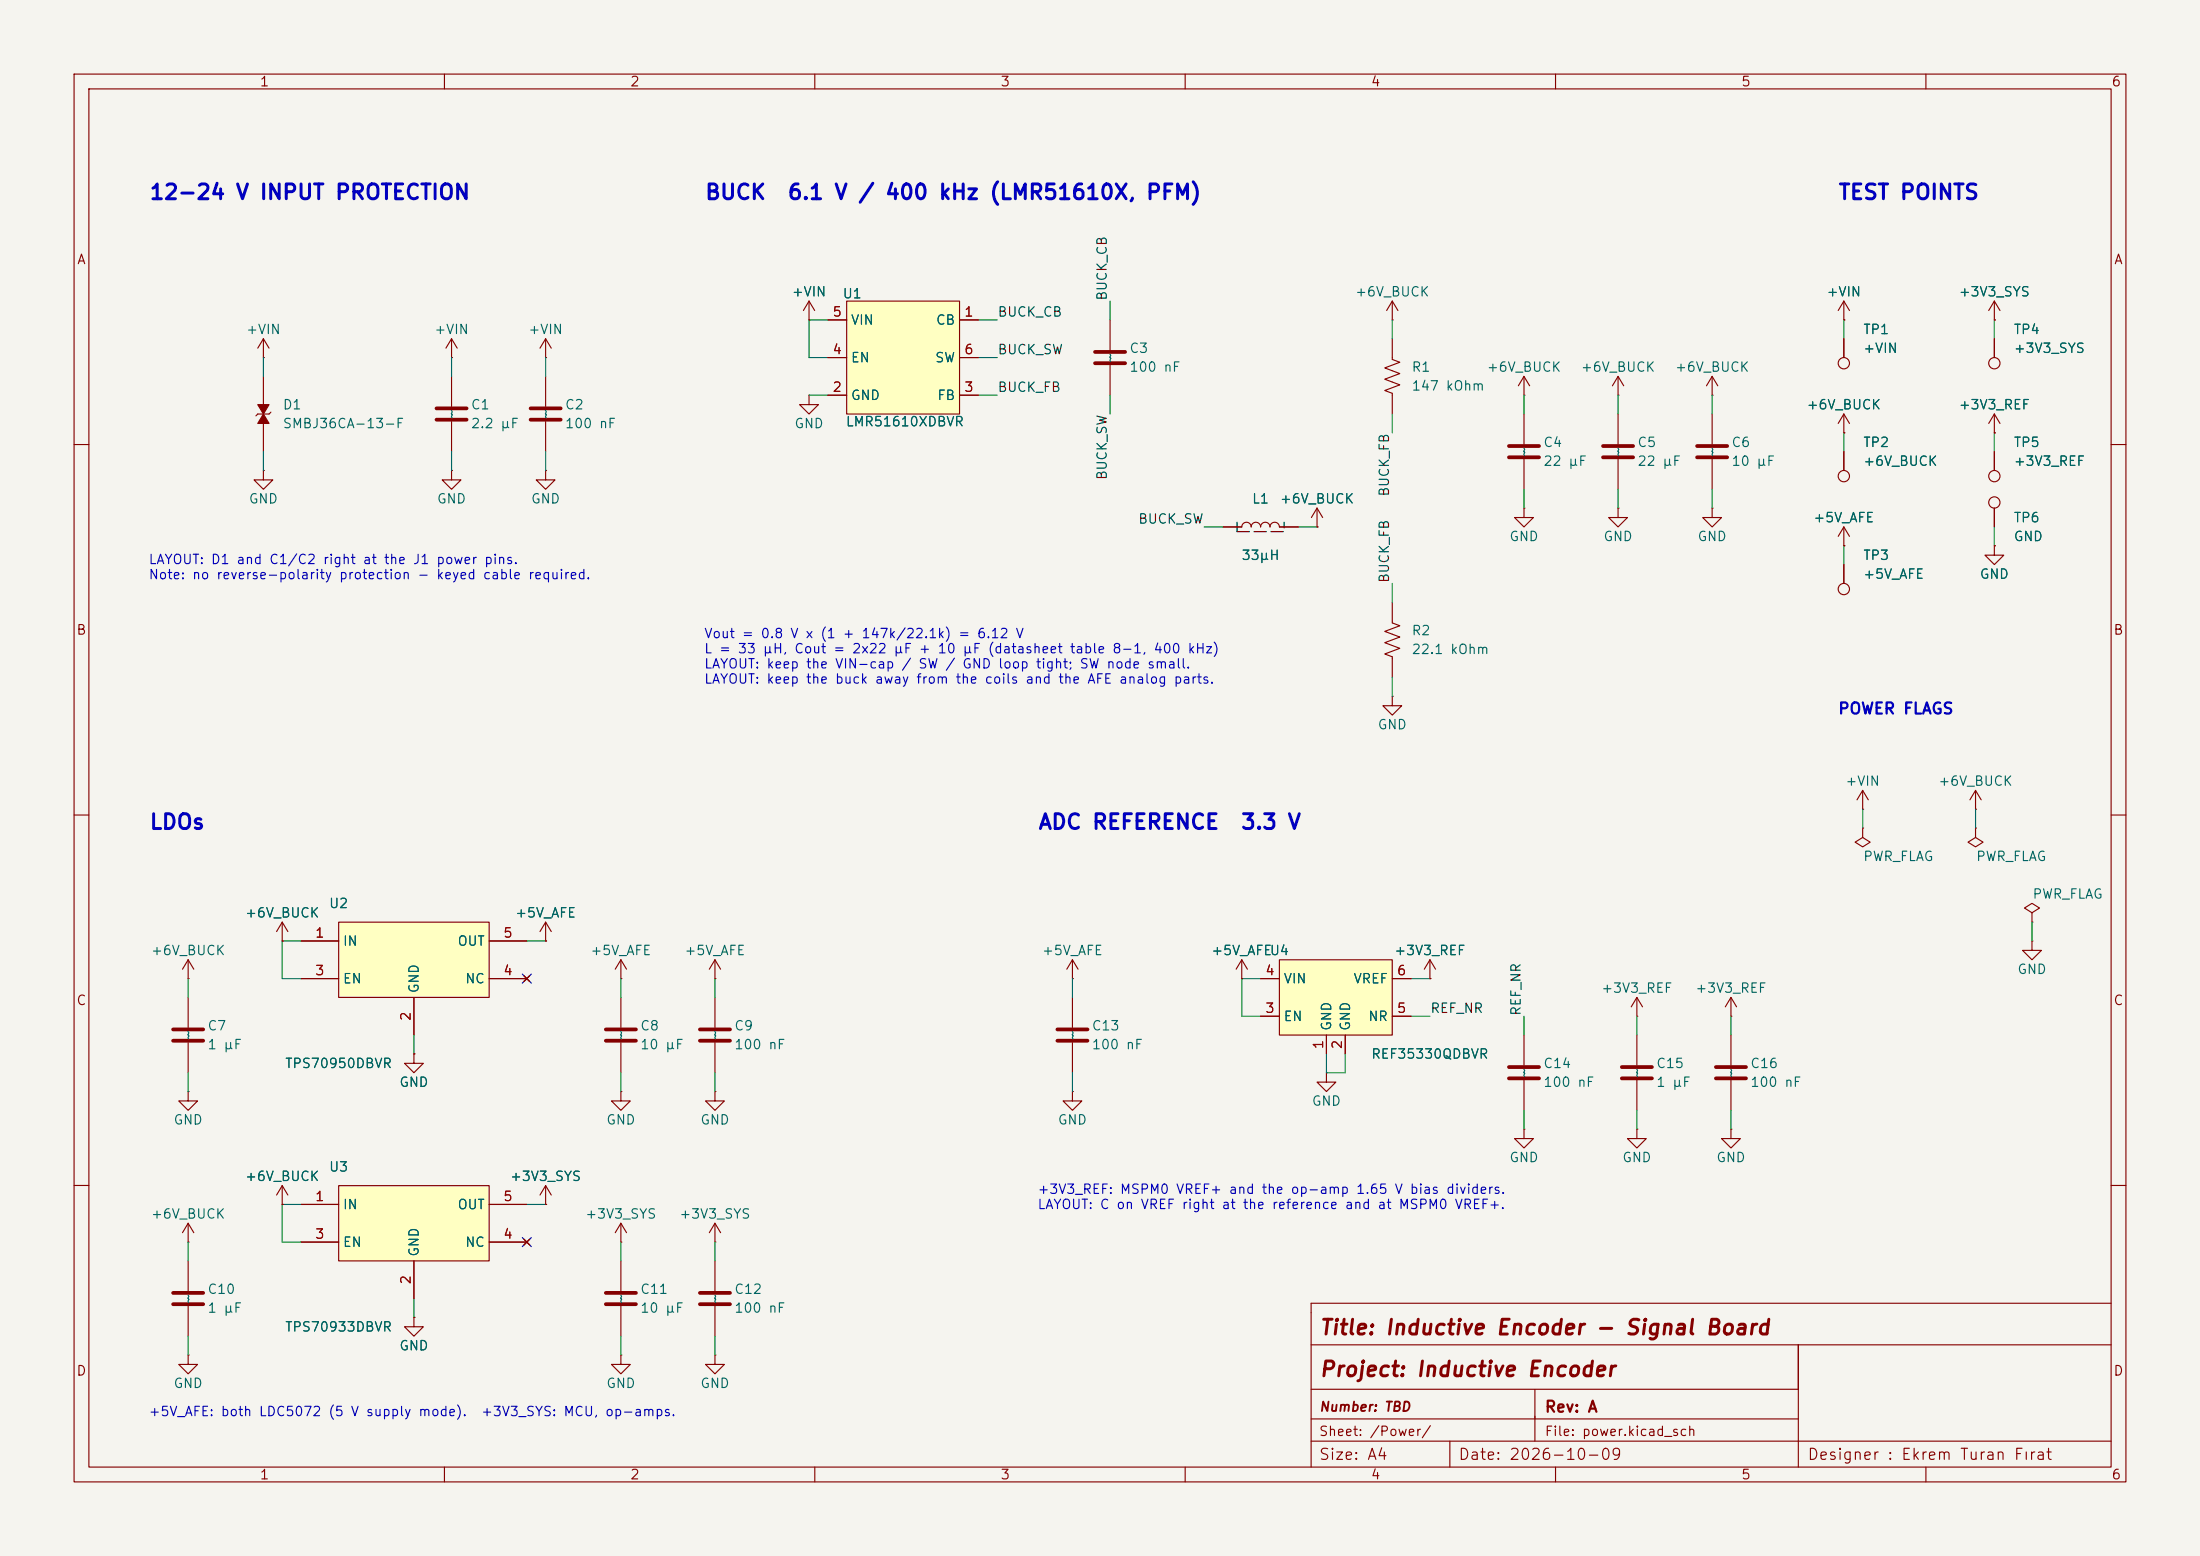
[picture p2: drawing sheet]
<svg xmlns="http://www.w3.org/2000/svg" width="297mm" height="210mm" viewBox="0 0 297 210" stroke-linecap="round" stroke-linejoin="round" font-family="sans-serif">
<path d="M0 0h297v210h-297z" fill="#f5f4ef" stroke="#f5f4ef" stroke-width=".14"/>
<g fill="none" stroke="#840000" stroke-width=".15">
<path d="M10 10h277v190h-277zM12 12h273v186h-273zM60 10v2M110 10v2M160 10v2M210 10v2M260 10v2M10 60h2M285 60h2M10 110h2M285 110h2M83.8 147.3v1.3h1.3l-1.3 1.3-1.3-1.3h1.3"/>
<path d="M83.8 147.3h.1M10 160h2M55.9 177.8v1.3h1.2l-1.2 1.2-1.3-1.2h1.3M55.9 177.8h.1M285 160h2M285 175.9h-108v22.1M60 198v2M83.8 182.9v1.3h1.3l-1.3 1.2-1.3-1.2h1.3M83.8 182.9h.1M110 198v2M160 198v2M177 194.5h108"/>
<path d="M177 191.5h65.8M177 187.5h65.8M177 181.5h108M195.7 194.5v3.5M207.2 187.5v7M210 198v2M242.8 181.5v16.5M260 198v2"/>
</g>
<path d="M45.7 160h20.3v10.2h-20.3z" fill="#ffffc2"/>
<g fill="none" stroke="#840000" stroke-width=".15">
<path d="M149.9 43.2v4M149.9 49.3v4M188 43.2h.1M188 45.7v2.8l1 .4-2.1 .8 2.1 .7-2.1 .8 2.1 .7-2.1 .8 1.1 .4v2.8M188 40.6l-.8 1.3M188 40.6l.7 1.3M188 40.6v2.6M205.7 53.3h.1M205.7 50.8v2.5M205.7 55.9v4M205.7 50.8l-.7 1.3M205.7 50.8l.8 1.3"/>
<path d="M218.4 53.3h.1M218.4 50.8l-.7 1.3M218.4 50.8l.8 1.3M218.4 50.8v2.5M218.4 55.9v4M165.1 71.1h2.5a.64 .64 0 0 1 .7-.6 .64 .64 0 0 1 .6 .6 .64 .64 0 0 1 .6-.6 .64 .64 0 0 1 .7 .6 .64 .64 0 0 1 .6-.6 .64 .64 0 0 1 .6 .6 .64 .64 0 0 1 .7-.6 .64 .64 0 0 1 .6 .6h2.6M177.8 71.1h.1M177.8 68.6l-.8 1.3M177.8 68.6l.8 1.3M177.8 68.6v2.5M205.7 68.6v1.3h1.3l-1.3 1.2-1.2-1.2h1.2M205.7 68.6h.1"/>
<path d="M205.7 62v4M218.4 62v4M188 94v1.3h1.2l-1.2 1.2-1.3-1.2h1.3M188 94h.1M266.7 111.8v1.2l1 .7-1 .6-1-.6 1-.7M266.7 111.8h.1M25.4 132.1h.1M25.4 129.5v2.6M25.4 134.6v4.1M25.4 129.5l-.8 1.3M25.4 129.5l.8 1.3M83.8 132.1h.1"/>
<path d="M83.8 129.5v2.6M83.8 134.6v4.1M83.8 129.5l-.7 1.3M83.8 129.5l.8 1.3M96.5 132.1h.1M96.5 129.5v2.6M96.5 134.6v4.1M96.5 129.5l-.7 1.3M96.5 129.5l.8 1.3M144.8 132.1h.1M144.8 129.5l-.8 1.3M144.8 129.5l.7 1.3"/>
<path d="M144.8 129.5v2.6M167.6 132.1h.1M167.6 129.5l-.7 1.3M167.6 129.5l.8 1.3M167.6 129.5v2.6M193 132.1h.1M193 129.5l-.7 1.3M193 129.5l.8 1.3M193 129.5v2.6M274.3 127v1.3h1.3l-1.3 1.2-1.3-1.2h1.3M274.3 127h.1M274.3 123.2l1-.6-1-.7-1 .7 1 .6v1.3"/>
<path d="M274.3 124.5h.1M25.4 147.3v1.3h1.3l-1.3 1.3-1.3-1.3h1.3M25.4 147.3h.1M25.4 140.7v4.1M83.8 140.7v4.1M96.5 147.3v1.3h1.3l-1.3 1.3-1.3-1.3h1.3M96.5 147.3h.1M96.5 140.7v4.1M144.8 147.3v1.3h1.2l-1.2 1.3-1.3-1.3h1.3M144.8 147.3h.1M25.4 167.6h.1M25.4 165.1l-.8 1.3"/>
<path d="M25.4 165.1l.8 1.3M25.4 165.1v2.5M38.1 162.6h.1M38.1 160l-.8 1.3M38.1 160l.8 1.3M38.1 160v2.6M40.6 162.6h5.1M40.6 167.6h5.1M45.7 160h20.3v10.2h-20.3zM55.9 170.2v5.1M66 162.6h5.1M66 167.6h5.1"/>
<path d="M70.7 167.3l.8 .7M71.5 167.3l-.8 .7M73.7 162.6h.1M73.7 160l-.8 1.3M73.7 160l.7 1.3M73.7 160v2.6M83.8 167.6h.1M83.8 165.1v2.5M83.8 170.2v4M83.8 176.3v4M83.8 165.1l-.7 1.3M83.8 165.1l.8 1.3"/>
<path d="M96.5 167.6h.1M96.5 165.1v2.5M96.5 170.2v4M96.5 176.3v4M96.5 165.1l-.7 1.3M96.5 165.1l.8 1.3M96.5 182.9v1.3h1.3l-1.3 1.2-1.3-1.2h1.3M96.5 182.9h.1"/>
</g>
<g fill="none" stroke="#840000" stroke-width=".51">
<path d="M147.8 47.5h4.1M147.8 49h4.1M203.7 60.2h4.1M203.7 61.7h4.1M216.4 60.2h4.1M216.4 61.7h4.1M23.4 138.9h4M81.8 138.9h4.1M94.5 138.9h4.1M23.4 140.5h4M81.8 140.5h4.1M94.5 140.5h4.1"/>
<path d="M81.8 174.5h4.1M81.8 176h4.1M94.5 174.5h4.1M94.5 176h4.1"/>
</g>
<path d="M167 70.5v1.3" fill="none" stroke="#000" stroke-width=".15"/>
<path d="M167 71.8h6.4v-1.3" fill="none" stroke="#000" stroke-width=".15" stroke-dasharray="1.7 .6"/>
<path d="M45.7 124.5h20.3v10.1h-20.3z" fill="#ffffc2"/>
<g fill="none" stroke="#840000" stroke-width=".15">
<path d="M61 50.8v4.1M61 56.9v4.1M73.7 48.3h.1M73.7 45.7v2.6M73.7 50.8v4.1M73.7 56.9v4.1M73.7 45.7l-.8 1.3M73.7 45.7l.7 1.3M109.2 43.2h.1M109.2 40.6l-.7 1.3M109.2 40.6l.8 1.3M109.2 40.6v2.6"/>
<path d="M231.1 53.3h.1M231.1 50.8v2.5M231.1 55.9v4M231.1 50.8l-.7 1.3M231.1 50.8l.8 1.3M248.9 58.4h.1M248.9 43.2h.1M248.9 40.6v2.6M248.9 45.7v2.6M248.9 55.9v2.5M248.9 55.9l-.7 1.3M248.9 55.9l.8 1.3"/>
<path d="M248.9 40.6l-.7 1.3M248.9 40.6l.8 1.3M269.2 43.2h.1M269.2 58.4h.1M269.2 40.6l-.7 1.3M269.2 40.6l.8 1.3M269.2 40.6v2.6M269.2 45.7v2.6M269.2 55.9v2.5M269.2 55.9l-.7 1.3M269.2 55.9l.8 1.3M218.4 68.6v1.3h1.3l-1.3 1.2-1.2-1.2h1.2"/>
<path d="M218.4 68.6h.1M231.1 68.6v1.3h1.3l-1.3 1.2-1.2-1.2h1.2M231.1 68.6h.1M231.1 62v4M248.9 73.7h.1M248.9 71.1l-.7 1.3M248.9 71.1l.8 1.3M248.9 61v2.5M248.9 71.1v2.6M248.9 76.2v2.5M269.2 73.7v1.2h1.3l-1.3 1.3-1.2-1.3h1.2M269.2 73.7h.1"/>
<path d="M269.2 61v2.5M269.2 68.6v2.5M38.1 127h.1M38.1 124.5l-.8 1.2M38.1 124.5l.8 1.2M38.1 124.5v2.5M40.6 127h5.1M40.6 132.1h5.1M45.7 124.5h20.3v10.1h-20.3zM55.9 134.6v5.1M66 127h5.1M66 132.1h5.1"/>
<path d="M70.7 131.7l.8 .8M71.5 131.7l-.8 .8M73.7 127h.1M73.7 124.5l-.8 1.2M73.7 124.5l.7 1.2M73.7 124.5v2.5M55.9 142.2v1.3h1.2l-1.2 1.3-1.3-1.3h1.3M55.9 142.2h.1M25.4 170.2v4M25.4 176.3v4M25.4 182.9v1.3h1.3l-1.3 1.2-1.3-1.2h1.3M25.4 182.9h.1"/>
<circle cx="248.9" cy="49" r=".76"/>
<circle cx="269.2" cy="49" r=".76"/>
<circle cx="248.9" cy="64.3" r=".76"/>
<circle cx="248.9" cy="79.5" r=".76"/>
<circle cx="269.2" cy="67.8" r=".76"/>
<circle cx="269.2" cy="64.3" r=".76"/>
</g>
<path d="M58.9 55.1h4.1M58.9 56.6h4.1M71.6 55.1h4.1M71.6 56.6h4.1M229.1 60.2h4.1M229.1 61.7h4.1M23.4 174.5h4M23.4 176h4" fill="none" stroke="#840000" stroke-width=".51"/>
<path d="M114.3 40.6h15.2v15.3h-15.2z" fill="#ffffc2"/>
<g fill="none" stroke="#840000" stroke-width=".15">
<path d="M35.6 48.3h.1M35.6 45.7v2.6M35.6 50.8v3.8M35.6 57.2v3.8M35.6 45.7l-.8 1.3M35.6 45.7l.7 1.3M36.6 55.6l-.3 .3h-1.5l-.3 .2M61 48.3h.1M61 45.7l-.8 1.3M61 45.7l.7 1.3M61 45.7v2.6M109.2 53.3v1.3h1.3l-1.3 1.3-1.3-1.3h1.3"/>
<path d="M109.2 53.3h.1M111.8 43.2h2.5M111.8 53.3h2.5M111.8 48.3h2.5M114.3 40.6h15.2v15.3h-15.2zM129.5 43.2h2.6M129.5 53.3h2.6M129.5 48.3h2.6M35.6 63.5v1.3h1.2l-1.2 1.2-1.3-1.2h1.3M35.6 63.5h.1M61 63.5v1.3h1.2l-1.2 1.2-1.3-1.2h1.3M61 63.5h.1"/>
<path d="M73.7 63.5v1.3h1.2l-1.2 1.2-1.3-1.2h1.3M73.7 63.5h.1M251.5 109.2h.1M251.5 111.8v1.2l1 .7-1 .6-1.1-.6 1.1-.7M251.5 111.8h.1M251.5 106.7l-.8 1.3M251.5 106.7l.7 1.3M251.5 106.7v2.5M266.7 109.2h.1M266.7 106.7l-.8 1.3M266.7 106.7l.8 1.3M266.7 106.7v2.5"/>
<path d="M144.8 134.6v4.1M205.7 139.7v4.1M221 137.2h.1M221 134.6v2.6M221 139.7v4.1M221 134.6l-.8 1.3M221 134.6l.7 1.3M233.7 137.2h.1M233.7 134.6v2.6M233.7 139.7v4.1M233.7 134.6l-.8 1.3M233.7 134.6l.7 1.3"/>
<path d="M144.8 140.7v4.1M205.7 152.4v1.3h1.3l-1.3 1.2-1.2-1.2h1.2M205.7 152.4h.1M205.7 145.8v4.1M221 152.4v1.3h1.2l-1.2 1.2-1.3-1.2h1.3M221 152.4h.1M221 145.8v4.1M233.7 152.4v1.3h1.2l-1.2 1.2-1.3-1.2h1.3M233.7 152.4h.1M233.7 145.8v4.1"/>
</g>
<path d="M142.7 138.9h4.1M142.7 140.5h4.1M203.7 144h4.1M203.7 145.5h4.1M218.9 144h4.1M218.9 145.5h4.1M231.6 144h4.1M231.6 145.5h4.1" fill="none" stroke="#840000" stroke-width=".51"/>
<g fill="#840000" stroke="#840000" stroke-width=".15">
<path d="M34.8 54.6h1.5l-.7 1.3z"/>
<path d="M35.6 55.9l.7 1.3h-1.5z"/>
</g>
<path d="M172.7 129.5h15.3v10.2h-15.3z" fill="#ffffc2"/>
<g fill="none" stroke="#840000" stroke-width=".15">
<path d="M109.2 43.2h.1M111.8 43.2h2.5M111.8 53.3h2.5M111.8 48.3h2.5M129.5 43.2h2.6M129.5 53.3h2.6M129.5 48.3h2.6M248.9 58.4h.1M248.9 43.2h.1M248.9 45.7v2.6M269.2 43.2h.1M269.2 58.4h.1"/>
<path d="M269.2 45.7v2.6M165.1 71.1h2.5M172.7 71.1h2.6M177.8 71.1h.1M248.9 73.7h.1M248.9 61v2.5M248.9 76.2v2.5M269.2 73.7h.1M269.2 61v2.5M269.2 68.6v2.5M188 81.3v2.8l1 .4-2.1 .7 2.1 .8-2.1 .7 2.1 .8-2.1 .8 1.1 .3v2.8M38.1 127h.1"/>
<path d="M40.6 132.1h5.1M40.6 127h5.1M55.9 134.6v5.1M66 132.1h5.1M66 127h5.1M70.7 131.7l.8 .8M71.5 131.7l-.8 .8M73.7 127h.1M167.6 132.1h.1M170.2 137.2h2.5M170.2 132.1h2.5M172.7 129.5h15.3v10.2h-15.3z"/>
<path d="M179.1 139.7v2.5M181.6 139.7v2.5M188 137.2h2.5M188 132.1h2.5M193 132.1h.1M55.9 142.2h.1M179.1 144.8v1.3h1.2l-1.2 1.2-1.3-1.2h1.3M179.1 144.8h.1M38.1 162.6h.1M40.6 162.6h5.1M40.6 167.6h5.1M55.9 177.8h.1"/>
<path d="M55.9 170.2v5.1M66 162.6h5.1M66 167.6h5.1M70.7 167.3l.8 .7M71.5 167.3l-.8 .7M73.7 162.6h.1"/>
</g>
<g fill="none" stroke="#009600" stroke-width=".15">
<path d="M35.6 48.3v2.5M61 48.3v2.5M73.7 48.3v2.5M109.2 53.3h2.6M111.8 43.2h-2.6v5.1h2.6M132.1 43.2h2.5M132.1 48.3h2.5M132.1 53.3h2.5M149.9 40.6v2.6M149.9 53.3v2.6M188 43.2v2.5M188 55.9v2.5"/>
<path d="M205.7 53.3v2.6M218.4 53.3v2.6M231.1 53.3v2.6M248.9 43.2v2.5M248.9 58.4v2.6M269.2 43.2v2.5M269.2 58.4v2.6M35.6 61v2.5M61 61v2.5M73.7 61v2.5M162.6 71.1h2.5M175.3 71.1h2.5"/>
<path d="M188 78.7v2.6M205.7 66v2.6M218.4 66v2.6M231.1 66v2.6M248.9 73.7v2.5M269.2 71.1v2.6M188 91.4v2.6M251.5 109.2v2.6M266.7 109.2v2.6M25.4 132.1v2.5M40.6 127h-2.5v5.1h2.5M55.9 139.7v2.5"/>
<path d="M71.1 127h2.6M83.8 132.1v2.5M96.5 132.1v2.5M144.8 132.1v2.5M170.2 132.1h-2.6v5.1h2.6M190.5 132.1h2.5M190.5 137.2h2.5M205.7 137.2v2.5M221 137.2v2.5M233.7 137.2v2.5M274.3 124.5v2.5M25.4 144.8v2.5"/>
<path d="M83.8 144.8v2.5M96.5 144.8v2.5M144.8 144.8v2.5M179.1 142.2v2.6h2.5v-2.6M205.7 149.9v2.5M221 149.9v2.5M233.7 149.9v2.5M25.4 167.6v2.6M40.6 162.6h-2.5v5h2.5M55.9 175.3v2.5M71.1 162.6h2.6M83.8 167.6v2.6"/>
<path d="M96.5 167.6v2.6M25.4 180.3v2.6M83.8 180.3v2.6M96.5 180.3v2.6"/>
</g>
<path d="M70.5 131.5l1.2 1.2M71.7 131.5l-1.2 1.2M70.5 167l1.2 1.2M71.7 167l-1.2 1.2" fill="none" stroke="#000084" stroke-width=".15"/>
<g font-size="2" fill="#0000c2">
<text x="20.1" y="27.4">12-24 V INPUT PROTECTION</text>
<text x="95.1" y="27.4">BUCK</text>
<text x="106.2" y="27.4">6.1 V / 400 kHz (LMR51610X, PFM)</text>
<text x="248.1" y="27.4">TEST POINTS</text>
<text x="20.1" y="112.4">LDOs</text>
<text x="140.1" y="112.4">ADC REFERENCE</text>
<text x="167.4" y="112.4">3.3 V</text>
</g>
<g font-size="2" fill="#840000">
<text x="178" y="180.7">Title: Inductive Encoder - Signal Board</text>
<text x="178" y="186.3">Project: Inductive Encoder</text>
</g>
<text font-size="1.5" fill="#0000c2" x="248" y="96.8">POWER FLAGS</text>
<g font-size="1.5" fill="#840000">
<text x="208.4" y="191">Rev: A</text>
<text x="178" y="197.4">Size: A4</text>
<text x="196.8" y="197.4">Date: 2026-10-09</text>
<text x="243.9" y="197.4">Designer : Ekrem Turan Fırat</text>
</g>
<g font-size="1.3" fill="#840000">
<text x="35" y="12">1</text>
<text x="85" y="12">2</text>
<text x="135" y="12">3</text>
<text x="185" y="12">4</text>
<text x="235" y="12">5</text>
<text x="285" y="12">6</text>
<text x="10.3" y="36">A</text>
<text x="285.3" y="36">A</text>
<text x="10.2" y="86">B</text>
<text x="285.2" y="86">B</text>
<text x="10.2" y="136">C</text>
<text x="285.2" y="136">C</text>
<text x="10.2" y="186">D</text>
<text x="285.2" y="186">D</text>
<text x="178" y="190.8">Number: TBD</text>
<text x="178" y="194.1">Sheet: /Power/</text>
<text x="208.5" y="194.1">File: power.kicad_sch</text>
<text x="35" y="200">1</text>
<text x="85" y="200">2</text>
<text x="135" y="200">3</text>
<text x="185" y="200">4</text>
<text x="235" y="200">5</text>
<text x="285" y="200">6</text>
</g>
<g font-size="1.3" fill="#006464">
<text x="106.8" y="40.3">+VIN</text>
<text x="113.7" y="40.6">U1</text>
<text x="182.8" y="40.3">+6V_BUCK</text>
<text x="246.5" y="40.3">+VIN</text>
<text x="264.3" y="40.3">+3V3_SYS</text>
<text x="33.1" y="45.4">+VIN</text>
<text x="58.5" y="45.4">+VIN</text>
<text x="71.2" y="45.4">+VIN</text>
<text x="114.8" y="44.1">VIN</text>
<text x="126.3" y="44.1">CB</text>
<text x="152.4" y="48">C3</text>
<text x="251.4" y="45.4">TP1</text>
<text x="251.4" y="48">+VIN</text>
<text x="271.8" y="45.4">TP4</text>
<text x="271.8" y="48">+3V3_SYS</text>
<text x="114.8" y="49.2">EN</text>
<text x="126.1" y="49.2">SW</text>
<text x="150.8" y="48.6" transform="rotate(-90 150.8 48.6)">~</text>
<text x="152.4" y="50.5">100 nF</text>
<text x="190.5" y="50.5">R1</text>
<text x="190.5" y="53">147 kOhm</text>
<text x="200.6" y="50.5">+6V_BUCK</text>
<text x="213.3" y="50.5">+6V_BUCK</text>
<text x="226" y="50.5">+6V_BUCK</text>
<text x="38.1" y="55.6">D1</text>
<text x="38.1" y="58.1">SMBJ36CA-13-F</text>
<text x="61.9" y="56.3" transform="rotate(-90 61.9 56.3)">~</text>
<text x="63.5" y="55.6">C1</text>
<text x="63.5" y="58.1">2.2 µF</text>
<text x="74.6" y="56.3" transform="rotate(-90 74.6 56.3)">~</text>
<text x="76.2" y="55.6">C2</text>
<text x="76.2" y="58.1">100 nF</text>
<text x="107.2" y="58.1">GND</text>
<text x="114.1" y="57.9">LMR51610XDBVR</text>
<text x="114.8" y="54.3">GND</text>
<text x="126.4" y="54.3">FB</text>
<text x="243.8" y="55.6">+6V_BUCK</text>
<text x="264.3" y="55.6">+3V3_REF</text>
<text x="206.7" y="61.3" transform="rotate(-90 206.7 61.3)">~</text>
<text x="208.3" y="60.7">C4</text>
<text x="208.3" y="63.2">22 µF</text>
<text x="219.4" y="61.3" transform="rotate(-90 219.4 61.3)">~</text>
<text x="221" y="60.7">C5</text>
<text x="221" y="63.2">22 µF</text>
<text x="232.1" y="61.3" transform="rotate(-90 232.1 61.3)">~</text>
<text x="233.7" y="60.7">C6</text>
<text x="233.7" y="63.2">10 µF</text>
<text x="251.4" y="60.7">TP2</text>
<text x="251.4" y="63.2">+6V_BUCK</text>
<text x="271.8" y="60.7">TP5</text>
<text x="271.8" y="63.2">+3V3_REF</text>
<text x="33.5" y="68.3">GND</text>
<text x="58.9" y="68.3">GND</text>
<text x="71.6" y="68.3">GND</text>
<text x="168.9" y="68.3">L1</text>
<text x="172.7" y="68.3">+6V_BUCK</text>
<text x="244.7" y="70.8">+5V_AFE</text>
<text x="271.8" y="70.8">TP6</text>
<text x="167.5" y="75.9">33µH</text>
<text x="203.7" y="73.4">GND</text>
<text x="216.4" y="73.4">GND</text>
<text x="229.1" y="73.4">GND</text>
<text x="251.4" y="75.9">TP3</text>
<text x="271.8" y="73.4">GND</text>
<text x="251.4" y="78.4">+5V_AFE</text>
<text x="267.2" y="78.4">GND</text>
<text x="190.5" y="86.1">R2</text>
<text x="190.5" y="88.6">22.1 kOhm</text>
<text x="185.9" y="98.8">GND</text>
<text x="249" y="106.4">+VIN</text>
<text x="261.6" y="106.4">+6V_BUCK</text>
<text x="251.4" y="116.5">PWR_FLAG</text>
<text x="266.7" y="116.5">PWR_FLAG</text>
<text x="33" y="124.2">+6V_BUCK</text>
<text x="44.3" y="122.9">U2</text>
<text x="69.5" y="124.2">+5V_AFE</text>
<text x="274.3" y="121.6">PWR_FLAG</text>
<text x="20.3" y="129.2">+6V_BUCK</text>
<text x="46.2" y="128">IN</text>
<text x="61.7" y="128">OUT</text>
<text x="79.6" y="129.2">+5V_AFE</text>
<text x="92.3" y="129.2">+5V_AFE</text>
<text x="140.6" y="129.2">+5V_AFE</text>
<text x="163.4" y="129.2">+5V_AFEU4</text>
<text x="188.1" y="129.2">+3V3_REF</text>
<text x="272.3" y="131.8">GND</text>
<text x="46.2" y="133">EN</text>
<text x="56.8" y="134.1" transform="rotate(-90 56.8 134.1)">GND</text>
<text x="62.7" y="133">NC</text>
<text x="173.2" y="133">VIN</text>
<text x="182.6" y="133">VREF</text>
<text x="216.1" y="134.3">+3V3_REF</text>
<text x="228.8" y="134.3">+3V3_REF</text>
<text x="26.4" y="140.1" transform="rotate(-90 26.4 140.1)">~</text>
<text x="27.9" y="139.4">C7</text>
<text x="27.9" y="141.9">1 µF</text>
<text x="84.8" y="140.1" transform="rotate(-90 84.8 140.1)">~</text>
<text x="86.3" y="139.4">C8</text>
<text x="86.3" y="141.9">10 µF</text>
<text x="97.5" y="140.1" transform="rotate(-90 97.5 140.1)">~</text>
<text x="99" y="139.4">C9</text>
<text x="99" y="141.9">100 nF</text>
<text x="145.7" y="140.1" transform="rotate(-90 145.7 140.1)">~</text>
<text x="147.3" y="139.4">C13</text>
<text x="147.3" y="141.9">100 nF</text>
<text x="173.2" y="138.1">EN</text>
<text x="180" y="139.2" transform="rotate(-90 180 139.2)">GND</text>
<text x="182.6" y="139.2" transform="rotate(-90 182.6 139.2)">GND</text>
<text x="184.6" y="138.1">NR</text>
<text x="185" y="143.2">REF35330QDBVR</text>
<text x="38.4" y="144.5">TPS70950DBVR</text>
<text x="53.8" y="147">GND</text>
<text x="177" y="149.6">GND</text>
<text x="206.7" y="145.2" transform="rotate(-90 206.7 145.2)">~</text>
<text x="208.3" y="144.5">C14</text>
<text x="208.3" y="147">100 nF</text>
<text x="221.9" y="145.2" transform="rotate(-90 221.9 145.2)">~</text>
<text x="223.5" y="144.5">C15</text>
<text x="223.5" y="147">1 µF</text>
<text x="234.6" y="145.2" transform="rotate(-90 234.6 145.2)">~</text>
<text x="236.2" y="144.5">C16</text>
<text x="236.2" y="147">100 nF</text>
<text x="23.3" y="152.1">GND</text>
<text x="81.8" y="152.1">GND</text>
<text x="94.5" y="152.1">GND</text>
<text x="142.7" y="152.1">GND</text>
<text x="33" y="159.7">+6V_BUCK</text>
<text x="44.3" y="158.4">U3</text>
<text x="68.8" y="159.7">+3V3_SYS</text>
<text x="203.7" y="157.2">GND</text>
<text x="218.9" y="157.2">GND</text>
<text x="231.6" y="157.2">GND</text>
<text x="20.3" y="164.8">+6V_BUCK</text>
<text x="46.2" y="163.5">IN</text>
<text x="61.7" y="163.5">OUT</text>
<text x="78.9" y="164.8">+3V3_SYS</text>
<text x="91.6" y="164.8">+3V3_SYS</text>
<text x="46.2" y="168.6">EN</text>
<text x="56.8" y="169.7" transform="rotate(-90 56.8 169.7)">GND</text>
<text x="62.7" y="168.6">NC</text>
<text x="26.4" y="175.6" transform="rotate(-90 26.4 175.6)">~</text>
<text x="27.9" y="175">C10</text>
<text x="27.9" y="177.5">1 µF</text>
<text x="84.8" y="175.6" transform="rotate(-90 84.8 175.6)">~</text>
<text x="86.3" y="175">C11</text>
<text x="86.3" y="177.5">10 µF</text>
<text x="97.5" y="175.6" transform="rotate(-90 97.5 175.6)">~</text>
<text x="99" y="175">C12</text>
<text x="99" y="177.5">100 nF</text>
<text x="38.4" y="180">TPS70933DBVR</text>
<text x="53.8" y="182.6">GND</text>
<text x="23.3" y="187.7">GND</text>
<text x="81.8" y="187.7">GND</text>
<text x="94.5" y="187.7">GND</text>
</g>
<g font-size="1.3" fill="#0f0f0f">
<text x="149.7" y="40.7" transform="rotate(-90 149.7 40.7)">BUCK_CB</text>
<text x="134.6" y="43.1">BUCK_CB</text>
<text x="134.6" y="48.1">BUCK_SW</text>
<text x="134.6" y="53.2">BUCK_FB</text>
<text x="149.7" y="64.9" transform="rotate(-90 149.7 64.9)">BUCK_SW</text>
<text x="153.6" y="71">BUCK_SW</text>
<text x="187.8" y="67.1" transform="rotate(-90 187.8 67.1)">BUCK_FB</text>
<text x="187.8" y="78.8" transform="rotate(-90 187.8 78.8)">BUCK_FB</text>
<text x="193" y="137">REF_NR</text>
<text x="205.6" y="137.2" transform="rotate(-90 205.6 137.2)">REF_NR</text>
</g>
<g font-size="1.3" fill="#a90000">
<text x="112.3" y="43">5</text>
<text x="130.1" y="43">1</text>
<text x="112.3" y="53.2">2</text>
<text x="112.3" y="48.1">4</text>
<text x="130.1" y="53.2">3</text>
<text x="130.1" y="48.1">6</text>
<text x="42.4" y="126.9">1</text>
<text x="42.4" y="131.9">3</text>
<text x="67.8" y="131.9">4</text>
<text x="67.8" y="126.9">5</text>
<text x="170.7" y="131.9">4</text>
<text x="188.5" y="131.9">6</text>
<text x="55.7" y="137.9" transform="rotate(-90 55.7 137.9)">2</text>
<text x="170.7" y="137">3</text>
<text x="188.5" y="137">5</text>
<text x="178.9" y="141.7" transform="rotate(-90 178.9 141.7)">1</text>
<text x="181.5" y="141.7" transform="rotate(-90 181.5 141.7)">2</text>
<text x="42.4" y="162.4">1</text>
<text x="42.4" y="167.5">3</text>
<text x="67.8" y="167.5">4</text>
<text x="67.8" y="162.4">5</text>
<text x="55.7" y="173.5" transform="rotate(-90 55.7 173.5)">2</text>
</g>
<g font-size="1.3" fill="#0000c2">
<text x="20" y="76.5">LAYOUT: D1 and C1/C2 right at the J1 power pins.</text>
<text x="20" y="78.5">Note: no reverse-polarity protection - keyed cable required.</text>
<text x="95" y="86.5">Vout = 0.8 V x (1 + 147k/22.1k) = 6.12 V</text>
<text x="95" y="88.5">L = 33 µH, Cout = 2x22 µF + 10 µF (datasheet table 8-1, 400 kHz)</text>
<text x="95" y="90.5">LAYOUT: keep the VIN-cap / SW / GND loop tight; SW node small.</text>
<text x="95" y="92.6">LAYOUT: keep the buck away from the coils and the AFE analog parts.</text>
<text x="140" y="161.5">+3V3_REF: MSPM0 VREF+ and the op-amp 1.65 V bias dividers.</text>
<text x="140" y="163.5">LAYOUT: C on VREF right at the reference and at MSPM0 VREF+.</text>
<text x="20" y="191.5">+5V_AFE: both LDC5072 (5 V supply mode).</text>
<text x="64.8" y="191.5">+3V3_SYS: MCU, op-amps.</text>
</g>
</svg>
